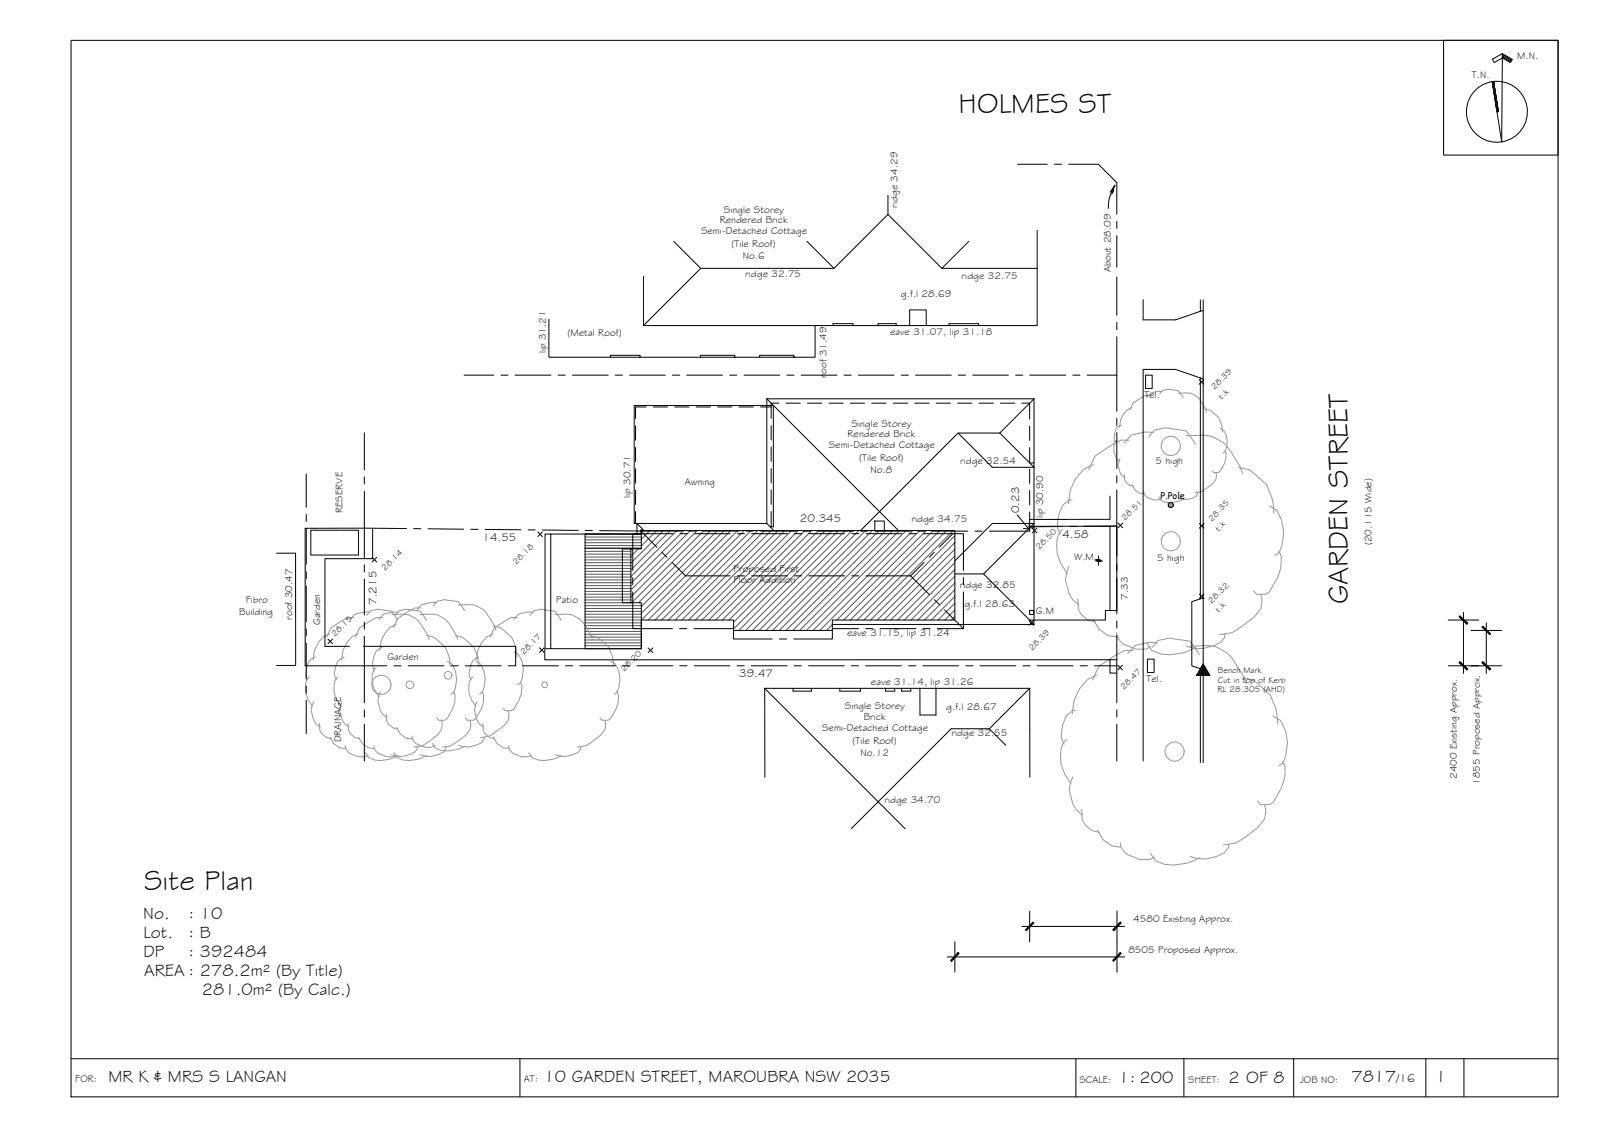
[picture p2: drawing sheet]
<svg xmlns="http://www.w3.org/2000/svg" width="420mm" height="297mm" viewBox="0 0 420 297" stroke-linecap="round" stroke-linejoin="round" font-family="sans-serif">
<!-- layer: ROOFPLAN EXIST. -->
<g fill="none" stroke="#000" stroke-width=".26">
<path d="M201.1 104.6l34.6 34.5M201.1 104.6h70.1M201.1 104.6v32.6M251.3 113.5h10.9M262.2 113.5l9 9h-10.9l-9-9-25.6 25.6M271.2 104.6v59.1h-52.9M271.2 104.6l-9 8.9M168.9 139.1l-1.8-1.9v2.8M201.1 137.2h-34.8v-30.9h36.5v31.8h-.8M201.1 137.2l1.9 1.9M229.4 136.6h2.5v2.5h-2.5zM270.1 121.4h1.1"/>
<path d="M270.1 138.4h1.1M250.4 147.1l9.9-9.9h10.9l-13.2 13.3 13.2 13.2M250.4 150.5h7.6"/>
</g>
<!-- layer: HATCH -->
<g fill="none" stroke="#545454" stroke-width=".26">
<path d="M168.7 139.1l-.5 .5M170.5 139.1l-2.3 2.3M172.2 139.1l-4 4M174 139.1l-8.5 8.5M175.8 139.1l-10.3 10.3M177.5 139.1l-12 12.1M179.3 139.1l-13.8 13.8M181.1 139.1l-15.6 15.6M182.8 139.1l-17.3 17.4h-12.1M184.6 139.1l-18.9 18.9M186.4 139.1l-18.9 18.9M188.1 139.1l-19.9 19.9"/>
<path d="M189.9 139.1l-21.7 21.7M191.7 139.1l-23.5 23.5M193.4 139.1l-23.4 23.5M195.2 139.1l-23.4 23.5M197 139.1l-23.5 23.5M198.7 139.1l-23.4 23.5M200.5 139.1l-23.4 23.5M202.3 139.1l-23.5 23.5M204.1 139.1l-23.5 23.5M205.8 139.1l-23.4 23.5M207.6 139.1l-23.5 23.5M209.3 139.1l-23.4 23.5"/>
<path d="M211.1 139.1l-23.4 23.5M212.9 139.1l-23.5 23.5M214.7 139.1l-23.5 23.5M216.4 139.1l-24 24M218.2 139.1l-25.8 25.8M219.9 139.1l-26.1 26.2M221.7 139.1l-26.2 26.2M223.5 139.1l-26.2 26.2M225.3 139.1l-26.2 26.2M227 139.1l-26.1 26.2M228.8 139.1l-26.2 26.2M230.6 139.1l-26.2 26.2"/>
<path d="M232.3 139.1l-26.2 26.2M234.1 139.1l-26.2 26.2M235.9 139.1l-26.2 26.2M237.6 139.1l-26.1 26.2M239.4 139.1l-26.2 26.2M241.2 139.1l-26.2 26.2M242.9 139.1l-23.4 23.5M244.7 139.1l-23.4 23.5M246.5 139.1l-23.5 23.5M248.2 139.1l-23.4 23.5M250 139.1l-23.4 23.5M153.4 159.5h14.8"/>
<path d="M153.4 158.8h14.8M153.4 158h12.1M153.4 157.3h12.1M153.4 155.8h12.1M153.4 155h12.1M153.4 154.3h12.1M153.4 153.5h12.1M153.4 152.8h12.1M153.4 152h12.1M153.4 151.3h12.1M153.4 150.5h12.1M153.4 149.8h12.1"/>
<path d="M153.4 149h12.1M153.4 148.3h12.1M153.4 147.5h12.1M153.4 146.8h12.1M153.4 146h12.1M153.4 145.3h12.1M153.4 144.5h12.1M153.4 143.8h14.8M153.4 143h14.8M153.4 142.3h14.8M153.4 141.5h14.8M153.4 140.8h14.8"/>
<path d="M153.4 140h14.8M165.7 143.9l-.2 .2M167.4 143.9l-1.9 2M250.4 140.5l-22.1 22.1M250.4 142.2l-20.3 20.4M250.4 144l-18.5 18.6M250.4 145.8l-16.8 16.8M250.4 147.5l-15 15.1M250.4 149.3l-13.2 13.3M250.4 151.1l-11.5 11.5M250.4 152.8l-9.7 9.8M250.4 154.6l-7.9 8"/>
<path d="M250.4 156.4l-6.2 6.2M250.4 158.2l-4.4 4.4M250.4 159.9l-2.6 2.7M153.4 170h14.8M153.4 169.3h14.8M153.4 168.5h14.8M153.4 167.8h14.8M153.4 167h14.8M153.4 166.3h14.8M153.4 165.5h14.8M153.4 164.8h14.8M153.4 164h14.8"/>
<path d="M153.4 163.3h14.8M153.4 162.5h14.8M153.4 161.8h14.8M153.4 161h14.8M153.4 160.3h14.8M218.3 163.7l-1.5 1.6M250.4 161.7l-.9 .9"/>
</g>
<!-- layer: BORDER -->
<g fill="none" stroke="#000" stroke-width=".26">
<path d="M18.6 10.6h390v277h-390zM378.6 10.6h30v30.1h-30zM394 14.9l2.2 1.3M394 14l2.6 1.6-.5 .8-2.1-1.2-2.1 1.2-.5-.9 2.6-1.5-.1 23.2-2.5-15.8M394 14.3l2.5 1.5M394 14.6l2.4 1.4M391.7 21.4l1.3 7.9M18.6 277.6h390M136.4 277.6v10M282.2 277.6v10M310.5 277.6v10M339.3 277.6v10"/>
<path d="M374 277.6v10M383.9 277.6v10"/>
<circle cx="392.6" cy="29.3" r="8"/>
</g>
<!-- layer: VEGSPREAD -->
<g fill="none" stroke="#989898" stroke-width=".26">
<path d="M292.9 115.4a3.1 3.1 0 0 0-.7 3.2l.5 1.3 .8 1.2M294.1 111.5a2.28 2.28 0 0 0-1.7 1.8l-.2 1.4 .4 1.2M296.2 115.4h-2.2l-2.5 1.3-4.3 2.9-1.7 3.5M296.9 106.9a5.2 5.2 0 0 0-3.3 5.1M301.3 114.6l1.4-1.8 2.9-.6 5.5 .8 2.4 3.5M301.7 103.6h-1.2l-3.4 2.1-.8 1.8M302.5 113.4l-2.4-.1-3.4 .8-1.9 2.1M304.2 103.2l.7-.8 1.4-.4 2.8 .4 1.2 1.8M304.8 102.7l-1.2-.1-1.7 .4-1 1M309.1 103.1a5.1 5.1 0 0 1 6.1 2.4l1 1.7 .2 .8M311.1 114.3l4.9-.2a8.8 8.8 0 0 1 7.2 5l2.2 3.4 .4 1.6M316 107.2a5.4 5.4 0 0 1 3.9 3.1l.5 1.3 .2 1.7"/>
<path d="M320 112.3a3.4 3.4 0 0 1 1.9 3.5l-.6 2.6-.6 .4M321.2 118.2a4 4 0 0 1-.1 3.5l-1.1 1.8-.5 .4h-1.2l-.4-.5M278.8 138.8l-.9 .7a10 10 0 0 0 2 10.8M281.2 131.1h-.8l-1.6 1.3-1 2.2-.5 2.8 .2 1.3 .6 1.3M286.7 121.8l-2.4 1.2-2.1 2.4-1.5 3.1-.5 3.5M293.7 120.2a3.7 3.7 0 0 0 1.3 5M294.9 124.5v.5a2.29 2.29 0 0 0 2.3 2.5M297 127.2a3.1 3.1 0 0 0 3 2.2M300 128.9v.5a3.4 3.4 0 0 0 4.5 1.3M303.9 130.3l.7 .9a6.1 6.1 0 0 0 5.8-.4M314.2 129l-.1 .5a4.2 4.2 0 0 1-4.5 1.3l-.5-.1M318.9 123.9l.2 .8-.2 1-.9 1.1-2.8 2.1-1.7 .2"/>
<path d="M324.9 122.5l2.7 .6 4.6 3.9a15.9 15.9 0 0 1 1.9 6.8v.8M333 132.7l1.7 1a10.8 10.8 0 0 1 .8 11.1l-1.1 .8M110.3 159.4h-1.5l-1.6 .8-2.9 2-1.1 2.3M113.7 158.8l.9-1.2 2-.4 3.6 .5 1.6 2.4M114.5 158.1l-1.6-.1-2.3 .5-1.3 1.4M120.2 158.6l3.3-.1a5.9 5.9 0 0 1 4.8 3.4l1.4 2.2 .4 1.1M280.4 148.5l-.5 1.2-.5 2.2 1 3.8 1 1.6 1.6 1.3M282.6 157.1l.2 2.6 .8 1.4 1.8 1.5 1.9 .5M330.7 155.8l.3 1.6-.3 2.1-1.8 2.3-5.7 4-3.3 .5M335.4 144.5l.6 1.3-.1 3.2-.8 2.4-2.1 3.8-1 .6h-2.4l-.9-1M81.2 177.5l-.6 .4a6.7 6.7 0 0 0 1.3 7.3M82.8 172.3h-.6l-1 .9-.7 1.5-.3 1.8 .1 .9 .4 .9"/>
<path d="M86.5 166.2l-1.7 .7-1.4 1.6-.9 2.1-.4 2.4M88.7 177.5l-.6 .4a6.6 6.6 0 0 0 1.3 7.3M90.3 172.3h-.6l-1 .9-.7 1.5-.3 1.8 .1 .9 .4 .9M92.8 161.9h-1.5l-1.6 .8-2.9 2-1.1 2.3M93.9 166.2l-1.6 .7-1.4 1.6-1 2.1-.3 2.4M96.1 161.3l1-1.2 2-.4 3.6 .5 1.7 2.4M97 160.6l-1.6-.1-2.3 .5-1.3 1.4M98.7 175l-.6 .4a6.7 6.7 0 0 0 1.3 7.2M100.3 169.8h-.6l-1 .9-.7 1.5-.3 1.8 .1 .9 .4 .9M100.3 161.9h-1.5l-4.5 2.8-1.1 2.3M102.7 161.1a6.9 6.9 0 0 1 7.3 2l2.2 3.5 .4 1.1M103.7 161.3l.9-1.2 2-.4 3.6 .5 1.7 2.4"/>
<path d="M103.9 163.7a6.9 6.9 0 0 0-4.3 6.8M104.5 160.6l-1.6-.1-2.3 .5-1.3 1.4M110.2 161.1a6.9 6.9 0 0 1 7.3 2l2.2 3.5 .3 1.1M111.9 166.6l1.8 .4 .9 .7 2.2 1.9 .4 1.1a7.7 7.7 0 0 1 .9 4M117.3 173.4l1.2 .6a7.2 7.2 0 0 1 .5 7.5l-.7 .5M119.4 166.6l1.8 .4 .9 .7 2.2 1.9 .4 1.1a7.7 7.7 0 0 1 .8 4M124 177.5l-.5 .4a6.6 6.6 0 0 0 1.3 7.3M124.8 173.4l1.2 .6a7.2 7.2 0 0 1 .5 7.5l-.7 .5M125.6 172.3h-.5l-1.1 .9-.6 1.5-.4 1.8 .1 .9 .5 .9M129.3 166.2a6.9 6.9 0 0 0-4.3 6.8M129.4 164.1l1.8 .4 3 2.6 1.1 2.8 .3 2.3M134.8 170.9l1.2 .6a7.2 7.2 0 0 1 .5 7.5l-.7 .5"/>
<path d="M135.7 161.9h-1.6l-4.5 2.8-1.1 2.3M136.4 178.8l.4 .8a8.5 8.5 0 0 1-2 6.3l-.7 .4h-1.6l-.5-.6M139 161.3l1-1.2 1.9-.4 3.7 .5 1.6 2.4M139.9 160.6l-1.7-.1-2.2 .5-1.3 1.4M145.6 161.1l3.2-.1a5.9 5.9 0 0 1 4.9 3.4l1.4 2.2 .3 1.1M154.8 166.6l1.8 .4 .8 .7 2.2 1.9 .4 1.1a7.7 7.7 0 0 1 .9 4M160.1 173.4l1.2 .6a7.3 7.3 0 0 1 .6 7.5l-.8 .5M286.8 162.4l1.5 2.6 2.3 1.6 2.2 .4M287.7 177l-2.5 1.1-2 2.4-1.5 3.1-.5 3.6M292.8 165.8l.2 1.2 1.6 1.9 3.4 1.3h2.4l1.5-.6M297.2 170.5h-2.2l-2.5 1.3-4.3 2.9-1.7 3.6M300.8 168.6l1.3 1.9a11.9 11.9 0 0 0 11.6-.8"/>
<path d="M302.2 169.7l1.5-1.8 2.9-.6 5.5 .8 2.4 3.6M303.5 168.6l-2.4-.2-3.4 .8-1.9 2.1M312.1 169.4l4.9-.2a8.9 8.9 0 0 1 7.3 5l2.1 3.4 .4 1.7M321.3 166.2l-.2 .9-.9 1.3a10 10 0 0 1-9.1 1M325.9 177.6l2.7 .7 4.5 3.9a14.8 14.8 0 0 1 2 7.6M82.2 184a4.9 4.9 0 0 0 1.8 6.6M83.7 189.7l.1 .6a3.1 3.1 0 0 0 3.1 3.4M86.6 193.2a4.1 4.1 0 0 0 3.9 3.1M89.7 184a5 5 0 0 0 1.8 6.6M90.5 195.5l.1 .8a4.4 4.4 0 0 0 6 1.7M91.3 189.7l.1 .6a3 3 0 0 0 3 3.4M94.1 193.2a4.1 4.1 0 0 0 4 3.1"/>
<path d="M95.8 197.3l.9 1.3a8 8 0 0 0 7.8-.5M98.1 195.5l.1 .8a4.4 4.4 0 0 0 5.9 1.7M99.7 181.5a4.9 4.9 0 0 0 1.8 6.6M101.2 187.2l.2 .6a3.1 3.1 0 0 0 3 3.4M103.3 197.3l.9 1.3a8 8 0 0 0 7.8-.5M104 190.7l1 1.8 1.5 1 1.5 .3M108 193l.1 .8a4.4 4.4 0 0 0 6 1.7M109.5 195.7l-.1 .7-.6 .8a6.6 6.6 0 0 1-6.1 .7M113.3 194.8l.9 1.3a8 8 0 0 0 7.7-.5M115.8 188.8l.2 1.1-.2 1.4-1.2 1.5-3.8 2.7-2.3 .3M117 195.7l-.1 .7-.6 .8a6.6 6.6 0 0 1-6.1 .7M118.9 181.3l.4 .8a8 8 0 0 1-2.6 6.7h-1.7l-.5-.6"/>
<path d="M123.3 188.8l.2 1.1-.2 1.4-1.2 1.5-3.8 2.7-2.2 .3M125.1 184a5 5 0 0 0 1.7 6.6M126.4 181.3l.4 .8a8 8 0 0 1-2.7 6.7h-1.6l-.5-.6M126.6 189.7l.1 .6a3 3 0 0 0 3 3.4M127 193.2l-.1 .7-.6 .8a6.5 6.5 0 0 1-6.1 .7M129.4 193.2a4.1 4.1 0 0 0 4 3.1M133.3 186.3l.2 1.1-.2 1.4-1.2 1.5-3.8 2.7-2.2 .3M133.4 195.5l.1 .8a4.4 4.4 0 0 0 5.9 1.7M138.7 197.3l.8 1.3a8 8 0 0 0 7.8-.5M152.4 195.7l-.1 .7-.7 .8a6.6 6.6 0 0 1-6 .7M158.6 188.8l.2 1.1-.2 1.4-1.2 1.5-3.7 2.7-2.3 .3M161.8 181.3l.4 .8a8 8 0 0 1-2.7 6.7h-1.6l-.6-.6"/>
<path d="M279.7 194l-.8 .6a10 10 0 0 0 2 10.9M282.2 186.2h-.8l-1.7 1.3-.9 2.3-.5 2.7 .2 1.3 .6 1.3M334 187.8l1.7 1a10.8 10.8 0 0 1 .9 11.2l-1.2 .8M336.4 199.6l.6 1.3a13 13 0 0 1-3 9.4l-1 .6h-2.4l-.8-.9M281.4 203.7l-.5 1.1-.5 2.3 1 3.7 .9 1.6 1.7 1.3M283.6 212.2l.2 1a4.6 4.6 0 0 0 4.5 5M287.9 217.6l1.4 2.6 2.3 1.6 2.2 .3M331.7 210.9l.3 1.7-.3 2.1-1.8 2.2-5.6 4.1-3.4 .5M293.8 221l.2 1.1 1.6 1.9 3.4 1.3h2.4l1.5-.6M301.8 223.7l1.3 2a12 12 0 0 0 11.6-.9M322.3 221.3l-.2 1-.9 1.3a10 10 0 0 1-9.1 .9"/>
<circle cx="307.1" cy="116.9" r="2.51"/>
<circle cx="307.1" cy="141.9" r="2.51"/>
<circle cx="100" cy="179.5" r="2.51"/>
<circle cx="107.5" cy="179.5" r="1.01"/>
<circle cx="117.5" cy="177" r="1.01"/>
<circle cx="142.9" cy="179.5" r=".75"/>
<circle cx="308.1" cy="197" r="2.51"/>
</g>
<!-- layer: BOUNDARY -->
<g fill="none" stroke="#000" stroke-width=".26">
<path d="M266.9 43.1h7.8M276.5 43.1h1.9M280.3 43.1h7.8l4.8 4.8v8.2M292.9 58v1.9M292.9 61.8v8.3M292.9 72.6v10.1M121.7 98.4h7.8M131.4 98.4h1.9M135.1 98.4h9.4M146.4 98.4h1.8M150.1 98.4h9.4M161.4 98.4h1.8"/>
<path d="M165.1 98.4h9.4M176.4 98.4h1.9M180.1 98.4h9.4M191.4 98.4h1.8M195.1 98.4h9.4M206.4 98.4h1.8M210.1 98.4h9.4M221.4 98.4h1.9M225.1 98.4h9.4M236.4 98.4h1.8M240.1 98.4h9.4M251.4 98.4h1.8"/>
<path d="M255.1 98.4h9.4M266.4 98.4h1.9M270.1 98.4h9.4M281.4 98.4h1.8M285.1 98.4h7.8v9.4M292.9 84.5v1.9M292.9 88.3v10.1M95.6 113.5v9.7M292.9 109.7v1.9M292.9 113.4v9.4M80.3 124.3v8.7M80.3 134.8v1.9"/>
<path d="M80.3 138.6v9.4M95.6 125v1.9M95.6 128.8v9.7M106.6 138.6l-11-.1v7.7M108.5 138.6h1.9M112.3 138.6l9.3 .1M123.5 138.8h1.9M127.2 138.8l9.4 .1M138.5 138.9h1.9M142.2 139l9.4 .1M153.5 139.1h1.9M157.2 139.1l21.6 .1"/>
<path d="M180.7 139.2h1.9M184.5 139.2h9.4M195.7 139.2h1.9M199.5 139.2h9.4M210.7 139.2h1.9M214.5 139.2h9.3M225.7 139.2h1.9M229.5 139.2h9.4M240.7 139.2h1.9M244.5 139.2h9.4M255.7 139.2h1.9M270 138v1.2"/>
<path d="M278.7 138l-8.7 .1v1.1h-10.5M282.4 138h-1.9M284.3 138l8.6-.1v8M292.9 124.7v1.9M292.9 128.5v9.4M80.3 149.9v1.8M80.3 153.6v9.4M95.6 148.1v1.8M95.6 151.8v9.4M292.9 147.8v1.9M292.9 151.5v9.4M80.3 164.8v1.9"/>
<path d="M80.3 168.6v9.4M80.3 179.8v1.9M95.6 174.6h5.8M95.6 163.1v1.8M95.6 166.8v17.4M103.3 174.6h1.9M107 174.6h9.4M118.3 174.6h1.9M122.1 174.6h9.3M133.3 174.6h1.9M137.1 174.6h9.3M148.3 174.6h1.9"/>
<path d="M152 174.6h9.4M163.3 174.6h1.9M167.1 174.6h9.3M178.3 174.6h1.9M182.1 174.6h9.3M193.3 174.6h1.9M197 174.6h9.4M208.3 174.6h1.9M212.1 174.6h9.3M223.3 174.6h1.9M227 174.6h9.4M238.3 174.6h1.9"/>
<path d="M242 174.6h9.4M253.3 174.6h1.9M257.1 174.6h9.3M268.3 174.6h1.9M272 174.6h9.4M283.3 174.6h1.9M292.9 166.6v8h-5.9M292.9 162.8v1.9M292.9 174.6v9.6M80.3 183.6v8.7M95.6 186.1v1.9M95.6 189.9v9.7"/>
<path d="M292.9 186.1v1.9M292.9 189.9v9.7"/>
<circle cx="168.3" cy="139.2" r=".34"/>
</g>
<!-- layer: EXISTING -->
<g fill="none" stroke="#000" stroke-width=".26">
<path d="M232.9 51.2v5M168.8 72.4v13h45M176.7 63.3l7.1 7.1M211.7 63.3l7 7.1M247 70.4l-14.1-14.2-14.2 14.2h-34.9l-15 15M254.1 63.3l-7.1 7.1h25M272 60.4v25h-15.3v-.5h-7.8v.5h7.8M299.8 78.6v5.3h8.5l7.3-2.5v17.9l-7.3-2.4h-8.5v102.6M314.8 78.6v3M315.6 78.6v2.8M144 83.7v10h16.1M167.9 93.7h-7.8v-.6h7.8v.6h15.8"/>
<path d="M192.7 93.7h-9v-.6h9v.6h6.5M218.5 85.4h-4.7v8.3h-5.6v-.6h-9v.6h9M223.7 85.4h-5.2v-.5h5.2v.5h6.6M235.1 85.4h-4.8v-.5h4.8v.5h3.5v-4.1h4.3v4.1h6M238.6 85.4h4.3M300.4 98.4h1.8v3.4h-1.8zM314.8 99.1v57.9M315.6 99.3v57.5M166.7 111.6v3.8M166.7 117.3v3.7M169.5 106.7h-2.8v3.1M171.3 106.7h3.8"/>
<path d="M177 106.7h3.7M182.6 106.7h3.7M188.2 106.7h3.8M193.8 106.7h3.8M199.5 106.7h2.7M202.3 111.6v3.8M202.3 117.2v3.8M204.3 105.7h-2v4M206.1 105.7h3.8M211.8 105.7h3.7M217.4 105.7h3.8M223 105.7h3.8"/>
<path d="M228.6 105.7h3.8M234.3 105.7h3.7M239.9 105.7h3.8M245.5 105.7h3.8M251.1 105.7h3.8M256.8 105.7h3.7M262.4 105.7h3.8M268 105.7h2.1v4.2M270.1 111.7v3.8M270.1 117.4v3.7M81.5 139h12.5v6.5h-12.5zM95.6 138.5h-15.6v36.1h15.6"/>
<path d="M97.7 138.5v8h-12.5v23h6.4M166.7 122.9v3.8M166.7 128.5v3.8M166.7 134.1v3.1M202.3 122.8v3.8M202.3 128.5v3.7M202.3 134.1v4M270.1 123v3.7M270.1 128.6v3.8M270.1 134.2v4.2M291.1 138h1.8v22.1h-1.8zM291.1 130.1v6.1h-21.1"/>
<path d="M291.1 138h-21.1M72.5 145h5v29.5h-5M144.4 140h-1.5v30.1h1.5M168.2 140h-23.8v30.1h23.8M288.1 145.7v2.5M95.3 169.5h39.9v5.1M142.9 170.2v2.8h148.2M270.1 160h1v1.1h-1zM292.9 173h-1.8v3.5h1.8M292.9 160.1h-3v2.5h-19.8M300.9 172.8h1.8v3.5h-1.8zM314.8 175.3v24.6"/>
<path d="M315.6 175.5l-3-.9v-16.9l3-.9v43.1M200.6 180.5h40.7v7l4.2-.1v-6.9h24.6M200.6 180.5l29.7 29.7 19.2-19.1h10l10.6-10.6M200.6 180.5v23.3M208 180.5v.7h4.8v-.7M220.3 180.5v.7h5.4v-.7M232.3 180.5v.7h2.4v-.7M236.5 180.5v.7h2.4v-.7M241.3 180.5h4.2M259.5 191.1l4.3 4.3M270.1 180.5v23.3M223.3 217.3l7-7.1 7.1 7.1"/>
<circle cx="307.1" cy="132.4" r=".67"/>
<circle cx="288.1" cy="147" r=".24"/>
</g>
<!-- layer: TEXT -->
<g fill="none" stroke="#000" stroke-width=".26">
<path d="M291.8 50.7v-.3l-.2-.1-.7 2.1-.2 2.2M292.4 48.5l-1.3 1.9M314.5 99.5l1.2 1.2M315.7 99.5l-1.2 1.2M141.1 139.5l1.2 1.2M142.3 139.5l-1.2 1.2M270.7 138.5l1.2 1.2M271.9 138.5l-1.2 1.2M293.2 137.2l1.3 1.2M294.5 137.2l-1.3 1.2M314.6 137.2l1.2 1.3M315.8 137.2l-1.2 1.3"/>
<path d="M97.6 146.1l1.2 1.2M98.8 146.1l-1.2 1.2M314.6 155.7l1.2 1.2M315.8 155.7l-1.2 1.2M86 167.5l1.2 1.3M87.2 167.5l-1.2 1.3M141.5 169.8l1.2 1.2M142.7 169.8l-1.2 1.2M170 169.9l1.2 1.2M171.2 169.9l-1.2 1.2M269.9 162.7l1.2 1.2M271.1 162.7l-1.2 1.2"/>
<path d="M293.2 174.4l1.2 1.2M294.4 174.4l-1.2 1.2"/>
</g>
<g fill="#000" stroke="#000" stroke-width=".26">
<path d="M291.8 49.5v.9l-.1-.1zM292.4 48.5l-.4 .9z"/>
<path d="M291.8 49.5l-.1 .8zM291.7 49.8v.5l-.4-.1z"/>
<path d="M291.9 49.4l-.1 1zM291.9 49.4l-.1 1z"/>
<path d="M291.9 49.4v.5zM291.9 49.4v.5z"/>
<path d="M292 49.2l-.1 .6zM292 49.2l-.1 .6z"/>
<path d="M315.5 174l1.8 3h-3.5zM313.8 177h3.5z"/>
</g>
<!-- layer: EXISTING -->
<g fill="#989898" stroke="#989898" stroke-width=".26">
<path d="M307 131.9h.2zM306.9 131.9h.3z"/>
<path d="M306.9 131.9h.4zM306.8 131.9h.5z"/>
<path d="M306.8 131.9l.6 .1zM306.7 132h.7z"/>
<path d="M306.7 132l.8 .1zM306.7 132l.8 .1z"/>
<path d="M306.7 132.1h.8zM306.7 132.1h.8z"/>
<path d="M306.6 132.1l1 .1zM306.6 132.1l1 .1z"/>
<path d="M306.6 132.2l1 .1zM306.6 132.2l1 .1z"/>
<path d="M306.5 132.3l1.1 .1zM306.5 132.3l1.1 .1z"/>
<path d="M306.5 132.4l1.1 .1zM306.5 132.4l1.1 .1z"/>
<path d="M306.5 132.5h1.1zM306.5 132.5l1.1 .1z"/>
<path d="M306.6 132.6h1zM306.6 132.6l.9 .1z"/>
<path d="M306.6 132.7h.9zM306.6 132.7l.9 .1z"/>
<path d="M306.7 132.8h.8zM306.7 132.8h.7z"/>
<path d="M306.7 132.8h.7zM306.7 132.8l.6 .1z"/>
<path d="M306.8 132.9h.5zM306.8 132.9h.4z"/>
<path d="M306.9 132.9h.3zM306.9 132.9l.2 .1z"/>
</g>
<g fill="#000" stroke="#000" stroke-width=".26">
<path d="M288 146.8h.1zM288.1 147.2h.2z"/>
<path d="M288 146.8h.1zM288 146.8h.1z"/>
<path d="M287.9 146.8h.2zM287.9 146.8h.2z"/>
<path d="M287.9 146.8l.2 .1zM287.9 146.8l.2 .1z"/>
<path d="M287.9 146.9h.2zM287.9 146.9h.2z"/>
<path d="M287.9 146.9l.2 .1zM287.9 146.9l.2 .1z"/>
<path d="M287.9 147h.2zM287.9 147h.2z"/>
<path d="M287.9 147l.2 .1zM287.9 147l.2 .1z"/>
<path d="M287.9 147.1h.2zM287.9 147.1h.2z"/>
<path d="M287.9 147.1h.2zM287.9 147.1h.2z"/>
<path d="M287.9 147.1l.2 .1zM287.9 147.1l.2 .1z"/>
<path d="M288 147.2h.1zM288 147.2h.1z"/>
<path d="M288.1 146.7l.2 .1zM288.1 146.7l.2 .1z"/>
<path d="M288.1 146.8h.2zM288.1 146.8h.2z"/>
<path d="M288.1 146.8h.2zM288.1 146.8h.2z"/>
<path d="M288.1 147.1h.2zM288.1 147.1l.2 .1z"/>
<path d="M288.1 146.8l.2 .1zM288.1 146.8l.2 .1z"/>
<path d="M288.1 147.1h.2zM288.1 147.1h.2z"/>
<path d="M288.1 146.9h.3zM288.1 146.9h.3z"/>
<path d="M288.1 147.1h.2zM288.1 147.1h.2z"/>
<path d="M288.1 146.9l.3 .1zM288.1 146.9l.3 .1z"/>
<path d="M288.1 147h.3zM288.1 147h.3z"/>
<path d="M288.1 147h.3zM288.1 147l.2 .1z"/>
</g>
<!-- layer: DIMENSION -->
<path d="M379.8 174.6h14M379.8 162.6h8M383.8 160.6v16M385.8 165.3h8M389.8 163.3v13.3M270.1 238.9v8M293 238.9v16M248.4 250.9h46.5M250.4 246.9v8M268 242.9h26.9" fill="none" stroke="#000" stroke-width=".26"/>
<!-- layer: 0 -->
<g fill="#000" stroke="#000" stroke-width=".26">
<path d="M382.9 173.5l-.2 .2 2.2 1.7zM382.7 173.7l2.2 1.7-.2 .3z"/>
<path d="M382.7 161.7l2 2 .2-.3zM382.7 161.7l.2-.2 2 1.9z"/>
<path d="M388.7 173.7l2.2 1.7-2-1.9zM388.7 173.7l2.2 1.7-.2 .3z"/>
<path d="M388.7 164.4l2 2 .2-.2zM388.7 164.4l.2-.2 2 2z"/>
<path d="M251.3 249.8l-1.8 2.2 2-2zM251.3 249.8l-1.8 2.2-.2-.2z"/>
<path d="M270.9 241.8l-1.7 2.2 2-2zM270.9 241.8l-1.7 2.2-.2-.2z"/>
<path d="M293.8 249.8l-1.9 2 .2 .2zM293.8 249.8l.3 .2-2 2z"/>
<path d="M293.8 241.8l-1.9 2 .2 .2zM293.8 241.8l.3 .2-2 2z"/>
</g>
<!-- layer: BORDER -->
<g fill="#000" stroke="#000" stroke-width=".26">
<path d="M391.4 21.4l1.3 7.9zM391.4 21.4h.3l1 7.9z"/>
<path d="M391.7 21.4l1 7.9h.3zM391.7 21.4l1.3 7.9z"/>
</g>
<!-- layer: ROOFPLAN NEW -->
<g fill="none" stroke="#000" stroke-width=".26">
<path d="M168.7 139.9l3.6 3.6M176.5 139.9h-10.5v9.7M178.4 139.9h1.8M182.1 139.9h9.4M193.4 139.9h1.8M197.1 139.9h9.4M208.4 139.9h1.9M212.1 139.9h9.4M223.4 139.9h1.8M227.1 139.9h9.4M238.4 139.9h1.8M242.1 139.9h10.6v9.7"/>
<path d="M249.9 139.9l-3.6 3.6M166 155.2v9.6h10.4M166 143.9h-2.8v14.1h2.8M166 151.4v1.9M168.2 140h-14.8v30.1h14.8v-7.6M173.6 144.8l1.3 1.3M176.3 147.4l3.5 3.6h11.7M193.4 151h1.8M197.1 151h9.4M208.4 151h1.9M212.1 151h9.4M223.4 151h1.8"/>
<path d="M227.1 151h11.7M238.8 151l5 4.9M242.4 147.4l-3.6 3.6M245 144.8l-1.3 1.3M245.1 157.2l1.3 1.4M247.7 159.9l5 4.9M252.7 155.2v9.6h-6.9M252.7 151.4v1.9M178.2 164.8h1.9M182 164.8h10.4v2.7h10.1M204.4 167.5h1.9M225.2 164.8h-6.9v2.7h-10.1"/>
<path d="M227 164.8h1.9M230.8 164.8h9.4M242 164.8h1.9"/>
</g>
<!-- layer: 0.13 -->
<path d="M153.4 143.7h14.8" fill="none" stroke="#000" stroke-width=".26"/>
<!-- layer: NEWWORK -->
<path d="M168.2 139.1h82.2v23.5h-32.1v2.7h-25.9v-2.7h-24.2v-4.6h-2.7v-14.1h2.7zM168.2 162.5v7.6" fill="none" stroke="#000" stroke-width=".26"/>
<!-- layer: 0 -->
<path d="M266.7 135l3.1 3.7M270 137.3l-.2 1.4-1.4-.2" fill="none" stroke="#000" stroke-width=".26"/>
<g font-size="7.5">
<text x="251.4" y="29.5">HOLMES ST</text>
<text x="353.5" y="158.4" transform="rotate(-90 353.5 158.4)">GARDEN STREET</text>
<text x="37.8" y="233.3">Site Plan</text>
</g>
<g font-size="4.5">
<text x="37.6" y="240.9">No.</text>
<text x="37.6" y="245.9">Lot.</text>
<text x="49.4" y="240.9">: 10</text>
<text x="49.4" y="245.9">: B</text>
<text x="37.6" y="250.9">DP</text>
<text x="49.4" y="250.9">: 392484</text>
<text x="37.8" y="255.9">AREA : 278.2m² (By Title)</text>
<text x="52.9" y="260.9">281.0m² (By Calc.)</text>
<text x="28.4" y="283.6">MR K &amp; MRS S LANGAN</text>
<text x="142.6" y="283.6">10 GARDEN STREET, MAROUBRA NSW 2035</text>
<text x="293.4" y="283.9">1: 200</text>
<text x="322.2" y="283.9">2 OF 8</text>
<text x="354.4" y="283.8">7817</text>
<text x="376.5" y="283.7">1</text>
</g>
<text font-size="3.2" x="366.2" y="283.8">/16</text>
<g font-size="3">
<text x="209.8" y="136.8">20.345</text>
<text x="267.3" y="134.6" transform="rotate(-90 267.3 134.6)">0.23</text>
<text x="126.5" y="141.9">14.55</text>
<text x="278.6" y="140.9">4.58</text>
<text x="98.7" y="158.6" transform="rotate(-90 98.7 158.6)">7.215</text>
<text x="193.9" y="177.6">39.47</text>
</g>
<g font-size="2.6">
<text x="397.9" y="15.4">M.N.</text>
<text x="386" y="20.5">T.N.</text>
<text x="188.8" y="58.4">Rendered Brick</text>
<text x="189.9" y="55.7">Single Storey</text>
<text x="235.4" y="54.5" transform="rotate(-90 235.4 54.5)">ridge 34.29</text>
<text x="183.9" y="61.3">Semi-Detached Cottage</text>
<text x="191.9" y="64.8">(Tile Roof)</text>
<text x="194.8" y="68">No.6</text>
<text x="291.3" y="71.4" transform="rotate(-90 291.3 71.4)">About 28.09</text>
<text x="195.5" y="72.6">ridge 32.75</text>
<text x="236.3" y="77.7">g.f.l 28.69</text>
<text x="252.2" y="73">ridge 32.75</text>
<text x="148.9" y="88.1">(Metal Roof)</text>
<text x="233.4" y="87.8">eave 31.07, lip 31.18</text>
<text x="143.2" y="92.6" transform="rotate(-90 143.2 92.6)">lip 31.21</text>
<text x="216.8" y="99" transform="rotate(-90 216.8 99)">roof 31.49</text>
<text x="300.2" y="104.3">Tel.</text>
<text x="223.4" y="111.8">Single Storey</text>
<text x="217.4" y="117.3">Semi-Detached Cottage</text>
<text x="222.3" y="114.5">Rendered Brick</text>
<text x="225.4" y="120.8">(Tile Roof)</text>
<text x="228.3" y="124.1">No.8</text>
<text x="251.8" y="121.6">ridge 32.54</text>
<text x="303.1" y="121.6">5 high</text>
<text x="165.3" y="130.6" transform="rotate(-90 165.3 130.6)">lip 30.71</text>
<text x="179.6" y="127.1">Awning</text>
<text x="89.9" y="134.5" transform="rotate(-90 89.9 134.5)">RESERVE</text>
<text x="239" y="136.9">ridge 34.75</text>
<text x="273.6" y="135.9" transform="rotate(-90 273.6 135.9)">lip 30.90</text>
<text x="359.7" y="143" transform="rotate(-90 359.7 143)">(20.115 Wide)</text>
<text x="192.4" y="149.9">Proposed First</text>
<text x="281.7" y="146.8">W.M</text>
<text x="303.5" y="147">5 high</text>
<text x="192.4" y="152.9">Floor Addition</text>
<text x="251.7" y="154">ridge 32.85</text>
<text x="62.8" y="161.2">Building</text>
<text x="64.5" y="158.1">Fibro</text>
<text x="145.9" y="158">Patio</text>
<text x="252.9" y="159.1">g.f.l 28.63</text>
<text x="271.7" y="161">G.M</text>
<text x="295.8" y="157.3" transform="rotate(-90 295.8 157.3)">7.33</text>
<text x="76.6" y="162.5" transform="rotate(-90 76.6 162.5)">roof 30.47</text>
<text x="84" y="163.9" transform="rotate(-90 84 163.9)">Garden</text>
<text x="222.2" y="166.8">eave 31.15, lip 31.24</text>
<text x="101.6" y="173">Garden</text>
<text x="228.4" y="179.6">eave 31.14, lip 31.26</text>
<text x="300.7" y="178.7">Tel.</text>
<text x="215.6" y="191.5">Semi-Detached Cottage</text>
<text x="221.6" y="186">Single Storey</text>
<text x="226.5" y="188.7">Brick</text>
<text x="248.2" y="186.3">g.f.l 28.67</text>
<text x="89.4" y="194.6" transform="rotate(-90 89.4 194.6)">DRAINAGE</text>
<text x="223.6" y="195">(Tile Roof)</text>
<text x="249.6" y="193.1">ridge 32.55</text>
<text x="225.6" y="198.3">No.12</text>
<text x="382.1" y="204.2" transform="rotate(-90 382.1 204.2)">2400 Existing Approx.</text>
<text x="388.1" y="205.8" transform="rotate(-90 388.1 205.8)">1855 Proposed Approx.</text>
<text x="232" y="210.5">ridge 34.70</text>
<text x="297.2" y="241.8">4580 Existing Approx.</text>
<text x="295.9" y="249.8">8505 Proposed Approx.</text>
<text x="19.8" y="283.8">FOR:</text>
<text x="137.4" y="283.6">AT:</text>
<text x="283.1" y="283.9">SCALE:</text>
<text x="311.6" y="283.9">SHEET:</text>
<text x="340.9" y="283.9">JOB NO:</text>
</g>
<text font-size="2.4" x="304.4" y="130.8">P.Pole</text>
<g font-size="2.2">
<text x="318.5" y="102.3" transform="rotate(-45 318.5 102.3)">28.39</text>
<text x="320.5" y="104.8" transform="rotate(-45 320.5 104.8)">t.k</text>
<text x="295" y="136.5" transform="rotate(-45 295 136.5)">28.51</text>
<text x="317.8" y="136.7" transform="rotate(-45 317.8 136.7)">28.35</text>
<text x="319.7" y="139.4" transform="rotate(-45 319.7 139.4)">t.k</text>
<text x="101" y="149.6" transform="rotate(-45 101 149.6)">28.14</text>
<text x="135.4" y="148" transform="rotate(-45 135.4 148)">28.18</text>
<text x="272.5" y="144.3" transform="rotate(-45 272.5 144.3)">28.50</text>
<text x="317.8" y="158.4" transform="rotate(-45 317.8 158.4)">28.32</text>
<text x="319.6" y="160.6" transform="rotate(-45 319.6 160.6)">t.k</text>
<text x="87.8" y="166.9" transform="rotate(-45 87.8 166.9)">28.15</text>
<text x="137.4" y="171.8" transform="rotate(-45 137.4 171.8)">28.17</text>
<text x="270.7" y="170.7" transform="rotate(-45 270.7 170.7)">28.39</text>
<text x="163.7" y="176.1" transform="rotate(-45 163.7 176.1)">28.20</text>
<text x="319.4" y="176.4">Bench Mark</text>
<text x="319.4" y="179">Cut in top of Kerb</text>
<text x="294.8" y="180.8" transform="rotate(-45 294.8 180.8)">28.47</text>
<text x="319.3" y="181.5">RL 28.305 (AHD)</text>
</g>
</svg>
